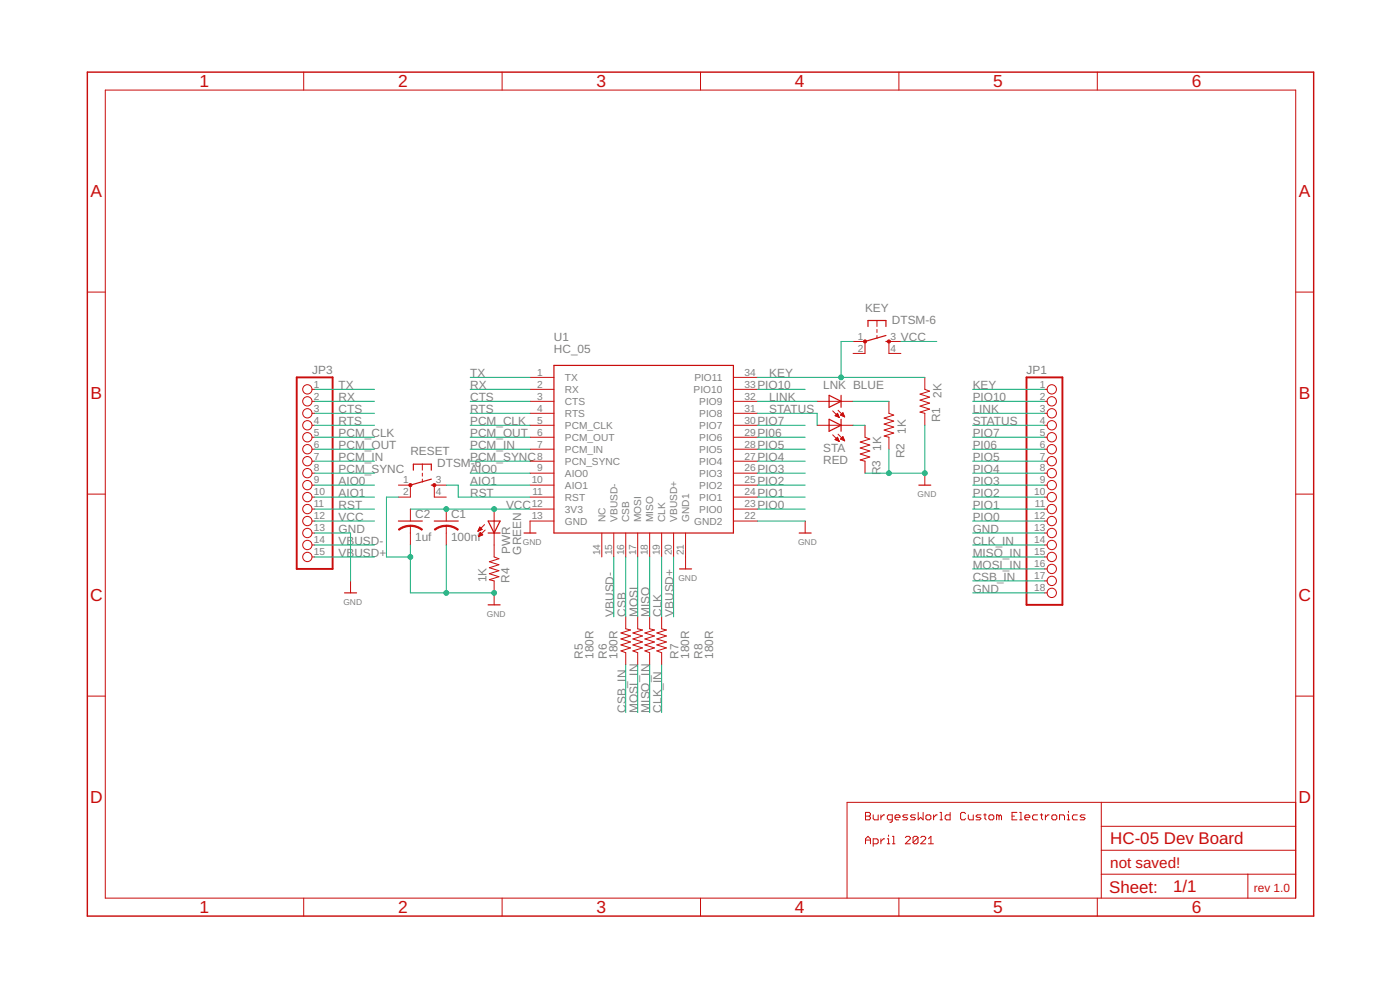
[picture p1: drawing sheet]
<svg xmlns="http://www.w3.org/2000/svg" width="1189mm" height="841mm" viewBox="0 0 1189 841" stroke-linecap="round" stroke-linejoin="round" font-family="sans-serif">
<g fill="none" stroke="#c90d0c" stroke-width=".85">
<path d="M89 76h1011v686h-1011zM258 61v15M426 61v15M595 61v15M763 61v15M932 61v15M74 248h15M1100 248h16M745 272v5M745 280v2M724 290h11v10h-11M745 285v2"/>
<path d="M765 290h-10v10h10M265 330h2M450 320h20M450 330h20M623 320h20M623 330h20M785 320v10l4 2-8 2 8 3-8 3 8 2-8 3 8 2-8 3 4 1v10M887 330h2M265 341h2M265 351h2M450 341h20M450 351h20"/>
<path d="M623 341h20M623 351h20M694 341h30M707 349l6 5M709 353l2-2 2 3zM709 353h3M710 352h2M711 351h.1M711 353h1M712 348l5 6M712 354h1M714 352l2-2 1 4z"/>
<path d="M714 352h3M714 352h2M715 351h1M715 353h2M717 353h.1M755 341v10l4 1-8 3 8 2-8 3 8 2-8 3 8 3-8 2 4 1v10M887 341h2M887 351h2M265 361h2M265 371h2M450 361h20M450 371h20"/>
<path d="M623 361h20M623 371h20M694 361h30M707 369l6 6M709 373l2-2 2 4zM709 373h3M710 373h2M710 372h2M711 374h1M711 371h.1M712 369l5 5M712 374h1"/>
<path d="M714 373l3 1M714 373l2-2 1 3M714 373h3M714 372h2M715 371h1M715 373h2M716 374h1M735 361v10l4 2-9 2 9 3-9 2 9 3-9 2 9 3-9 2 5 1v11M887 361h2M887 371h2M265 381h2M265 391h2"/>
<path d="M359 394v5M450 381h20M450 391h20M623 381h20M623 391h20M887 381h2M887 391h2M74 419h15M265 402h2M265 412h2M338 412h10v10h-10M359 402v2"/>
<path d="M359 407v2M379 412h-10v10h10M450 402h20M450 412h20M623 402h20M623 412h20M785 402v10M887 402h2M887 412h2M1100 419h16M265 422h2M265 432h2"/>
<path d="M348 432v10M379 432v10M420 432v41l4 1-8 3 8 2-8 3 8 2-8 3 8 2-8 3 4 1v20M450 422h20M450 432h20M623 422h20M623 432h20M887 422h2M887 432h2M265 442h2M265 452h2M348 446v17"/>
<path d="M379 446v17M406 451h1M406 450h2M406 455h1M407 449h2M407 455h1M407 448h1M407 454h3M407 453h3M407 447l2 2-3 2zM407 453h2M408 452h.1"/>
<path d="M408 452l2 2-4 1zM411 445l-5 6M412 450l-6 5M470 442h-20v10M511 452v21M521 452v21M531 452v21M542 452v21M552 452v21M562 452v21M572 452v21M582 452v31"/>
<path d="M623 442h20M684 442v10M887 442h2M887 452h2M265 463h2M265 473h2M887 463h2M887 473h2M298 493v10M887 483h2M887 493h2M887 503h2"/>
<path d="M531 523v11l4 1-8 2 8 3-8 2 8 3-8 2 8 3-8 2 4 2v10M542 523v11l4 1-9 2 9 3-9 2 9 3-9 2 9 3-9 2 5 2v10M552 523v11l4 1-8 2 8 3-8 2 8 3-8 2 8 3-8 2 4 2v10M562 523v11l4 1-8 2 8 3-8 2 8 3-8 2 8 3-8 2 4 2v10M74 591h15M1100 591h16M735 689h3l1 2v1l-1 1 1 1v1l-1 1h-3zM735 693h3M742 692v3l1 1h3v-4M748 692v4M751 692h-1l-2 2M758 696h-3l-1-1v-2l1-1h3v5l-1 1h-1"/>
<path d="M760 694h4v-1l-1-1h-2l-1 1v2l1 1h2M771 692h-3l-1 1 1 1h2l1 1-1 1h-3M777 692h-3l-1 1 1 1h2l1 1-1 1h-3M780 689v7l2-2 2 2v-7M786 693l1-1h2l1 1v2l-1 1h-2l-1-1zM793 692v4M796 692h-1l-2 2M798 689h1v7M798 696h2M807 689v7h-3l-1-1v-2l1-1h3M820 691l-1-2h-2l-1 2v4l1 1h2l1-1M822 692v3l1 1h3v-4"/>
<path d="M833 692h-3l-1 1 1 1h2l1 1-1 1h-3M835 692h2M836 691v4l1 1M841 692h2l1 1v2l-1 1h-2l-1-1v-2zM848 693l-1-1h-1v4M848 693v3M848 693l1-1 1 1v3M859 693h2M864 689h-5v7h5M866 689h1v7M866 696h2M870 694h5v-1l-2-1h-2l-1 1v2l1 1h2"/>
<path d="M881 692h-3l-1 1v2l1 1h3M883 692h2M884 691v4l1 1M888 692v4M891 692h-1l-2 2M893 693l1-1h2l1 1v2l-1 1h-2l-1-1zM900 696v-4h3l1 1v3M906 696h2M906 692h1v4M907 688v1M915 692h-3l-1 1v2l1 1h3M921 692h-3l-1 1 1 1h2l1 1-1 1h-3"/>
<path d="M935 681v81M1100 681h-381v81M735 716v-4l2-2 2 2v4M735 713h4M742 716h3l1-1v-2l-1-1h-3v6M748 712v4M751 712h-1l-2 2M754 712h1v4M754 716h2M755 709v1M758 716h2M758 710h1v6"/>
<path d="M769 711l1-1h2l1 1v1l-4 4h4M780 711v4l-2 1h-2l-1-1M780 711l-2-1h-2l-1 1v4M780 711l-5 4M782 711l1-1h2l1 1v1l-4 4h4M788 716h5M788 712l3-2v6M935 701h165M935 722h165M935 742h165M1060 742v20M258 762v15"/>
<path d="M426 762v15M595 762v15M763 762v15M932 762v15"/>
<circle cx="261" cy="330" r="4"/>
<circle cx="893" cy="330" r="4"/>
<circle cx="261" cy="341" r="4"/>
<circle cx="261" cy="351" r="4"/>
<circle cx="893" cy="351" r="4"/>
<circle cx="893" cy="341" r="4"/>
<circle cx="261" cy="361" r="4"/>
<circle cx="261" cy="371" r="4"/>
<circle cx="893" cy="361" r="4"/>
<circle cx="893" cy="371" r="4"/>
<circle cx="261" cy="391" r="4"/>
<circle cx="261" cy="381" r="4"/>
<circle cx="893" cy="391" r="4"/>
<circle cx="893" cy="381" r="4"/>
<circle cx="261" cy="402" r="4"/>
<circle cx="261" cy="412" r="4"/>
<circle cx="893" cy="402" r="4"/>
<circle cx="893" cy="412" r="4"/>
<circle cx="261" cy="422" r="4"/>
<circle cx="261" cy="432" r="4"/>
<circle cx="893" cy="422" r="4"/>
<circle cx="893" cy="432" r="4"/>
<circle cx="261" cy="452" r="4"/>
<circle cx="261" cy="442" r="4"/>
<circle cx="893" cy="452" r="4"/>
<circle cx="893" cy="442" r="4"/>
<circle cx="261" cy="463" r="4"/>
<circle cx="261" cy="473" r="4"/>
<circle cx="893" cy="463" r="4"/>
<circle cx="893" cy="473" r="4"/>
<circle cx="893" cy="483" r="4"/>
<circle cx="893" cy="493" r="4"/>
<circle cx="893" cy="503" r="4"/>
</g>
<g fill="none" stroke="#c90d0c" stroke-width="1">
<path d="M737 277v-5h15v5M752 290h3M752 285l-17 5M470 310h153v142h-153zM704 336l10 5-10 5zM714 336v10M704 356l10 5-10 5zM714 356v10M351 399v-5h15v5M366 412h3M366 407l-18 5M780 412h10"/>
<path d="M338 442h21M369 442h20M415 452h10M415 442h10l-5 10zM445 452h10M679 452h10M577 483h10M293 503h10M415 513h10"/>
</g>
<g fill="#c90d0c" stroke="#c90d0c" stroke-width=".85">
<path d="M379 446h5l5 3v1l-5-2-5-1z" fill-rule="evenodd"/>
<path d="M369 449l6-3h4v1a16 16 0 0 0-10 3z" fill-rule="evenodd"/>
<path d="M348 446h5l6 3-1 1-4-2-6-1z" fill-rule="evenodd"/>
<path d="M338 449l7-3h3v1a16 16 0 0 0-9 3z" fill-rule="evenodd"/>
<circle cx="735" cy="290" r="1.3"/>
<circle cx="755" cy="290" r="1.3"/>
<circle cx="348" cy="412" r="1.3"/>
<circle cx="369" cy="412" r="1.3"/>
</g>
<path d="M252 320h30v163h-30zM872 320h30v193h-30z" fill="none" stroke="#c90d0c" stroke-width="1.6"/>
<path d="M74 61h1042v716h-1042z" fill="none" stroke="#c90d0c" stroke-width="1.2"/>
<g fill="none" stroke="#0dab76" stroke-width=".85">
<path d="M724 290h-10v30M765 290h31M267 330h51M399 320h51M399 330h51M643 320h142M643 330h41M826 330h61M267 341h51M267 351h51M399 341h51M399 351h51"/>
<path d="M643 341h51M643 351h51v10M724 341h31M826 341h61M826 351h61M267 361h51M267 371h51M399 361h51M399 371h51M643 361h41M643 371h41M724 361h11"/>
<path d="M785 361v41h-50M826 361h61M826 371h61M267 381h51M267 391h51M399 381h51M399 391h51M643 381h41M643 391h41M755 381v21M826 381h61M826 391h61"/>
<path d="M267 402h51M267 412h51M379 412h10v10h61M399 402h51M399 412h51M643 402h41M643 412h41M826 402h61M826 412h61M267 422h51M267 432h51M338 422h-10v51h20"/>
<path d="M348 432h102M643 422h41M643 432h41M826 422h61M826 432h61M267 452h31v41M267 442h51M643 442h41M826 452h61M826 442h61M267 473h51M267 463h51"/>
<path d="M348 463v40h72M379 463v40M521 473v50M531 473v50M542 473v50M552 473v50M562 473v50M572 473v50M826 473h61M826 463h61M826 493h61M826 483h61"/>
<path d="M826 503h61M531 564v41M542 564v41M552 564v41M562 564v41"/>
</g>
<g fill="#0dab76" stroke="#0dab76" stroke-width=".85">
<circle cx="785" cy="402" r="2"/>
<circle cx="755" cy="402" r="2"/>
<circle cx="420" cy="503" r="2"/>
<circle cx="379" cy="503" r="2"/>
<circle cx="348" cy="473" r="2"/>
<circle cx="420" cy="432" r="2"/>
<circle cx="379" cy="432" r="2"/>
<circle cx="714" cy="320" r="2"/>
</g>
<g font-size="14.8" fill="#c90d0c">
<text x="170" y="74">1</text>
<text x="338" y="74">2</text>
<text x="507" y="74">3</text>
<text x="675" y="74">4</text>
<text x="843" y="74">5</text>
<text x="1012" y="74">6</text>
<text x="77" y="167">A</text>
<text x="1103" y="167">A</text>
<text x="77" y="339">B</text>
<text x="1103" y="339">B</text>
<text x="76" y="510">C</text>
<text x="1103" y="510">C</text>
<text x="76" y="682">D</text>
<text x="1103" y="682">D</text>
<text x="170" y="775">1</text>
<text x="338" y="775">2</text>
<text x="507" y="775">3</text>
<text x="675" y="775">4</text>
<text x="843" y="775">5</text>
<text x="1012" y="775">6</text>
</g>
<g font-size="14.4" fill="#c90d0c">
<text x="943" y="716">HC-05 Dev Board</text>
<text x="942" y="758">Sheet:</text>
<text x="996" y="757">1/1</text>
</g>
<text font-size="12.9" fill="#c90d0c" x="943" y="737">not saved!</text>
<g font-size="10.1" fill="#808080">
<text x="735" y="264">KEY</text>
<text x="757" y="275">DTSM-6</text>
<text x="470" y="290">U1</text>
<text x="765" y="290">VCC</text>
<text x="470" y="300">HC_05</text>
<text x="265" y="318">JP3</text>
<text x="872" y="318">JP1</text>
<text x="399" y="320">TX</text>
<text x="653" y="320">KEY</text>
<text x="288" y="330">TX</text>
<text x="399" y="330">RX</text>
<text x="643" y="330">PIO10</text>
<text x="699" y="330">LNK BLUE</text>
<text x="826" y="330">KEY</text>
<text x="288" y="341">RX</text>
<text x="399" y="341">CTS</text>
<text x="653" y="341">LINK</text>
<text x="800" y="338" transform="rotate(-90 800 338)">2K</text>
<text x="826" y="341">PIO10</text>
<text x="288" y="351">CTS</text>
<text x="399" y="351">RTS</text>
<text x="653" y="351">STATUS</text>
<text x="826" y="351">LINK</text>
<text x="798" y="359" transform="rotate(-90 798 359)">R1</text>
<text x="288" y="361">RTS</text>
<text x="399" y="361">PCM_CLK</text>
<text x="643" y="361">PIO7</text>
<text x="826" y="361">STATUS</text>
<text x="288" y="371">PCM_CLK</text>
<text x="399" y="371">PCM_OUT</text>
<text x="643" y="371">PI06</text>
<text x="769" y="368" transform="rotate(-90 769 368)">1K</text>
<text x="826" y="371">PIO7</text>
<text x="288" y="381">PCM_OUT</text>
<text x="399" y="381">PCM_IN</text>
<text x="643" y="381">PIO5</text>
<text x="699" y="383">STA</text>
<text x="748" y="382" transform="rotate(-90 748 382)">1K</text>
<text x="826" y="381">PI06</text>
<text x="348" y="386">RESET</text>
<text x="768" y="389" transform="rotate(-90 768 389)">R2</text>
<text x="288" y="391">PCM_IN</text>
<text x="399" y="391">PCM_SYNC</text>
<text x="643" y="391">PIO4</text>
<text x="699" y="394">RED</text>
<text x="826" y="391">PIO5</text>
<text x="288" y="402">PCM_SYNC</text>
<text x="371" y="396">DTSM-6</text>
<text x="399" y="402">AIO0</text>
<text x="643" y="402">PIO3</text>
<text x="826" y="402">PIO4</text>
<text x="748" y="403" transform="rotate(-90 748 403)">R3</text>
<text x="288" y="412">AIO0</text>
<text x="399" y="412">AIO1</text>
<text x="643" y="412">PIO2</text>
<text x="826" y="412">PIO3</text>
<text x="288" y="422">AIO1</text>
<text x="399" y="422">RST</text>
<text x="643" y="422">PIO1</text>
<text x="826" y="422">PIO2</text>
<text x="288" y="432">RST</text>
<text x="430" y="432">VCC</text>
<text x="643" y="432">PIO0</text>
<text x="826" y="432">PIO1</text>
<text x="288" y="442">VCC</text>
<text x="353" y="440">C2</text>
<text x="383" y="440">C1</text>
<text x="826" y="442">PIO0</text>
<text x="288" y="452">GND</text>
<text x="826" y="452">GND</text>
<text x="353" y="459">1uf</text>
<text x="383" y="459">100nf</text>
<text x="288" y="463">VBUSD-</text>
<text x="826" y="463">CLK_IN</text>
<text x="288" y="473">VBUSD+</text>
<text x="433" y="470" transform="rotate(-90 433 470)">PWR</text>
<text x="442" y="471" transform="rotate(-90 442 471)">GREEN</text>
<text x="826" y="473">MISO_IN</text>
<text x="826" y="483">MOSI_IN</text>
<text x="413" y="494" transform="rotate(-90 413 494)">1K</text>
<text x="433" y="495" transform="rotate(-90 433 495)">R4</text>
<text x="826" y="493">CSB_IN</text>
<text x="826" y="503">GND</text>
<text x="521" y="523" transform="rotate(-90 521 523)">VBUSD-</text>
<text x="531" y="523" transform="rotate(-90 531 523)">CSB</text>
<text x="542" y="523" transform="rotate(-90 542 523)">MOSI</text>
<text x="552" y="523" transform="rotate(-90 552 523)">MISO</text>
<text x="562" y="523" transform="rotate(-90 562 523)">CLK</text>
<text x="572" y="523" transform="rotate(-90 572 523)">VBUSD+</text>
<text x="495" y="559" transform="rotate(-90 495 559)">R5</text>
<text x="504" y="559" transform="rotate(-90 504 559)">180R</text>
<text x="515" y="559" transform="rotate(-90 515 559)">R6</text>
<text x="524" y="559" transform="rotate(-90 524 559)">180R</text>
<text x="576" y="559" transform="rotate(-90 576 559)">R7</text>
<text x="585" y="559" transform="rotate(-90 585 559)">180R</text>
<text x="596" y="559" transform="rotate(-90 596 559)">R8</text>
<text x="606" y="559" transform="rotate(-90 606 559)">180R</text>
<text x="531" y="605" transform="rotate(-90 531 605)">CSB_IN</text>
<text x="542" y="605" transform="rotate(-90 542 605)">MOSI_IN</text>
<text x="552" y="605" transform="rotate(-90 552 605)">MISO_IN</text>
<text x="562" y="605" transform="rotate(-90 562 605)">CLK_IN</text>
</g>
<text font-size="10.1" fill="#c90d0c" x="1065" y="757">rev 1.0</text>
<g font-size="8.6" fill="#808080">
<text x="728" y="288">1</text>
<text x="756" y="288">3</text>
<text x="728" y="299">2</text>
<text x="756" y="299">4</text>
<text x="456" y="319">1</text>
<text x="480" y="323">TX</text>
<text x="590" y="323">PIO11</text>
<text x="632" y="319">34</text>
<text x="266" y="329">1</text>
<text x="456" y="329">2</text>
<text x="632" y="329">33</text>
<text x="883" y="329">1</text>
<text x="480" y="333">RX</text>
<text x="589" y="333">PIO10</text>
<text x="266" y="339">2</text>
<text x="456" y="339">3</text>
<text x="632" y="339">32</text>
<text x="883" y="339">2</text>
<text x="480" y="344">CTS</text>
<text x="594" y="344">PIO9</text>
<text x="266" y="349">3</text>
<text x="456" y="349">4</text>
<text x="480" y="354">RTS</text>
<text x="594" y="354">PIO8</text>
<text x="632" y="349">31</text>
<text x="883" y="349">3</text>
<text x="266" y="359">4</text>
<text x="456" y="359">5</text>
<text x="632" y="359">30</text>
<text x="883" y="359">4</text>
<text x="480" y="364">PCM_CLK</text>
<text x="594" y="364">PIO7</text>
<text x="266" y="370">5</text>
<text x="456" y="370">6</text>
<text x="632" y="370">29</text>
<text x="883" y="370">5</text>
<text x="480" y="374">PCM_OUT</text>
<text x="594" y="374">PIO6</text>
<text x="266" y="380">6</text>
<text x="456" y="380">7</text>
<text x="632" y="380">28</text>
<text x="883" y="380">6</text>
<text x="266" y="390">7</text>
<text x="456" y="390">8</text>
<text x="480" y="384">PCM_IN</text>
<text x="594" y="384">PIO5</text>
<text x="632" y="390">27</text>
<text x="883" y="390">7</text>
<text x="480" y="394">PCN_SYNC</text>
<text x="594" y="394">PIO4</text>
<text x="266" y="400">8</text>
<text x="456" y="400">9</text>
<text x="632" y="400">26</text>
<text x="883" y="400">8</text>
<text x="480" y="405">AIO0</text>
<text x="594" y="405">PIO3</text>
<text x="266" y="410">9</text>
<text x="342" y="410">1</text>
<text x="370" y="410">3</text>
<text x="451" y="410">10</text>
<text x="632" y="410">25</text>
<text x="883" y="410">9</text>
<text x="480" y="415">AIO1</text>
<text x="594" y="415">PIO2</text>
<text x="266" y="420">10</text>
<text x="342" y="420">2</text>
<text x="370" y="420">4</text>
<text x="452" y="420">11</text>
<text x="480" y="425">RST</text>
<text x="594" y="425">PIO1</text>
<text x="632" y="420">24</text>
<text x="878" y="420">10</text>
<text x="266" y="431">11</text>
<text x="451" y="431">12</text>
<text x="632" y="431">23</text>
<text x="879" y="431">11</text>
<text x="480" y="435">3V3</text>
<text x="594" y="435">PIO0</text>
<text x="266" y="441">12</text>
<text x="451" y="441">13</text>
<text x="514" y="443" transform="rotate(-90 514 443)">NC</text>
<text x="524" y="443" transform="rotate(-90 524 443)">VBUSD-</text>
<text x="534" y="443" transform="rotate(-90 534 443)">CSB</text>
<text x="545" y="443" transform="rotate(-90 545 443)">MOSI</text>
<text x="555" y="443" transform="rotate(-90 555 443)">MISO</text>
<text x="565" y="443" transform="rotate(-90 565 443)">CLK</text>
<text x="575" y="443" transform="rotate(-90 575 443)">VBUSD+</text>
<text x="585" y="443" transform="rotate(-90 585 443)">GND1</text>
<text x="632" y="441">22</text>
<text x="878" y="441">12</text>
<text x="480" y="445">GND</text>
<text x="590" y="445">GND2</text>
<text x="266" y="451">13</text>
<text x="878" y="451">13</text>
<text x="266" y="461">14</text>
<text x="878" y="461">14</text>
<text x="266" y="471">15</text>
<text x="510" y="471" transform="rotate(-90 510 471)">14</text>
<text x="520" y="471" transform="rotate(-90 520 471)">15</text>
<text x="530" y="471" transform="rotate(-90 530 471)">16</text>
<text x="540" y="471" transform="rotate(-90 540 471)">17</text>
<text x="550" y="471" transform="rotate(-90 550 471)">18</text>
<text x="560" y="471" transform="rotate(-90 560 471)">19</text>
<text x="571" y="471" transform="rotate(-90 571 471)">20</text>
<text x="581" y="471" transform="rotate(-90 581 471)">21</text>
<text x="878" y="471">15</text>
<text x="878" y="481">16</text>
<text x="878" y="492">17</text>
<text x="878" y="502">18</text>
</g>
<g font-size="7.2" fill="#808080">
<text x="779" y="422">GND</text>
<text x="444" y="463">GND</text>
<text x="678" y="463">GND</text>
<text x="576" y="493">GND</text>
<text x="292" y="513">GND</text>
<text x="414" y="523">GND</text>
</g>
</svg>
